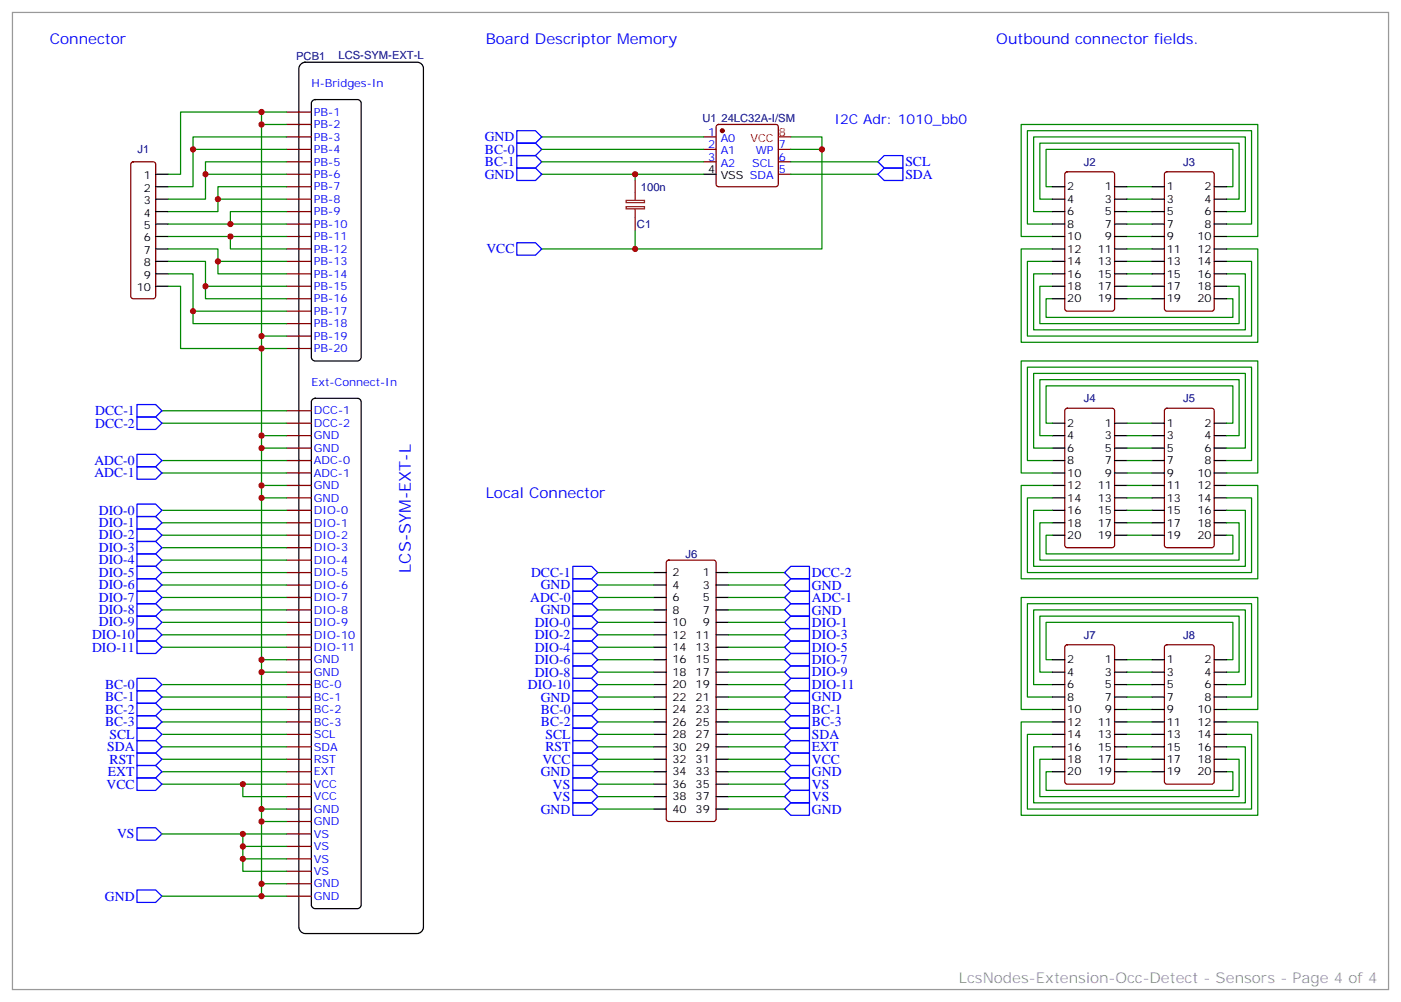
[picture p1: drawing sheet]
<svg xmlns="http://www.w3.org/2000/svg" width="397mm" height="284mm" viewBox="0 0 397 284" stroke-linecap="round" stroke-linejoin="round" font-family="sans-serif">
<path d="M199.3 38.8h3.5M203.1 35.5l.5-.2h16.2l.5 .2 .2 .5v16.2l-.2 .5-.5 .2h-16.2l-.5-.2-.3-.5v-16.2zM199.3 42.3h3.5M199.3 45.9h3.5M220.5 42.3h3.5M220.5 45.9h3.5M220.5 49.4h3.5" fill="none" stroke="#870000" stroke-width=".35"/>
<circle cx="204.6" cy="37" r=".53" fill="#870000" stroke="#870000" stroke-width=".35"/>
<path d="M199.3 49.4h3.5" fill="none" stroke="#000" stroke-width=".35"/>
<path d="M220.5 38.8h3.5" fill="none" stroke="#f00" stroke-width=".35"/>
<path d="M153.5 38.8h45.8M224 38.8h8.8v3.5M153.5 49.4h45.8M153.5 45.9h45.8M153.5 42.3h45.8M179.9 49.4v1.8M224 42.3h8.8v28.3h-79.3M224 49.4h24.7M224 45.9h24.7M179.9 65.3v5.3" fill="none" stroke="#008700" stroke-width=".35"/>
<path d="M146.4 37h5.3l1.8 1.8-1.8 1.8h-5.3zM146.4 47.6h5.3l1.8 1.8-1.8 1.8h-5.3zM146.4 44.1h5.3l1.8 1.8-1.8 1.7h-5.3zM146.4 40.6h5.3l1.8 1.7-1.8 1.8h-5.3zM248.7 45.9l1.8-1.8h5.3v3.5h-5.3zM248.7 49.4l1.8-1.8h5.3v3.6h-5.3zM146.4 68.8h5.3l1.8 1.8-1.8 1.7h-5.3z" fill="none" stroke="#00f" stroke-width=".35"/>
<path d="M177.4 58.6h5.2v.6h-5.2zM177.4 56.8h5.2v.6h-5.2zM179.9 51.2v5.6M179.9 59.3v6" fill="none" stroke="#8c2424" stroke-width=".35"/>
<path d="M85.3 18.2l1.1-.6h31.8a1.76 1.76 0 0 1 1.7 1.8v243.4a1.89 1.89 0 0 1-1.7 1.8h-31.8a1.89 1.89 0 0 1-1.7-1.8v-243.4z" fill="#fff" stroke="#000" stroke-width=".35"/>
<g fill="none" stroke="#000" stroke-width=".35">
<path d="M88.4 28.7l.9-.5h11.9l.7 .2 .4 .5v72.3l-.2 .7-.9 .4h-11.9l-.7-.2-.4-.9v-71.9zM44.1 49.4h3.5M44.1 52.9h3.5M44.1 56.4h3.5M44.1 60h3.5M298.1 52.9h3.5M298.1 56.4h3.5M298.1 60h3.5M315.7 52.9h3.6M315.7 56.4h3.6M315.7 60h3.6M326.3 52.9h3.5"/>
<path d="M326.3 56.4h3.5M326.3 60h3.5M344 52.9h3.5M344 56.4h3.5M344 60h3.5M44.1 63.5h3.5M44.1 67h3.5M44.1 70.6h3.5M44.1 74.1h3.5M44.1 77.6h3.5M298.1 63.5h3.5M298.1 67h3.5"/>
<path d="M298.1 70.6h3.5M298.1 74.1h3.5M298.1 77.6h3.5M315.7 63.5h3.6M315.7 67h3.6M315.7 70.6h3.6M315.7 74.1h3.6M315.7 77.6h3.6M326.3 63.5h3.5M326.3 67h3.5M326.3 70.6h3.5M326.3 74.1h3.5"/>
<path d="M326.3 77.6h3.5M344 63.5h3.5M344 67h3.5M344 70.6h3.5M344 74.1h3.5M344 77.6h3.5M44.1 81.1h3.5M298.1 81.1h3.5M298.1 84.7h3.5M315.7 81.1h3.6M315.7 84.7h3.6M326.3 81.1h3.5"/>
<path d="M326.3 84.7h3.5M344 81.1h3.5M344 84.7h3.5M88.4 113.3l.9-.4h11.9l.7 .2 .4 .8v142.6l-.2 .6-.9 .4h-11.9l-.7-.2-.4-.8v-142.6zM298.1 119.9h3.5M315.7 119.9h3.6M326.3 119.9h3.5M344 119.9h3.5M298.1 123.5h3.5M298.1 127h3.5M298.1 130.5h3.5M298.1 134.1h3.5"/>
<path d="M298.1 137.6h3.5M315.7 123.5h3.6M315.7 127h3.6M315.7 130.5h3.6M315.7 134.1h3.6M315.7 137.6h3.6M326.3 123.5h3.5M326.3 127h3.5M326.3 130.5h3.5M326.3 134.1h3.5M326.3 137.6h3.5M344 123.5h3.5"/>
<path d="M344 127h3.5M344 130.5h3.5M344 134.1h3.5M344 137.6h3.5M298.1 141.1h3.5M298.1 144.6h3.5M298.1 148.2h3.5M298.1 151.7h3.5M315.7 141.1h3.6M315.7 144.6h3.6M315.7 148.2h3.6M315.7 151.7h3.6"/>
<path d="M326.3 141.1h3.5M326.3 144.6h3.5M326.3 148.2h3.5M326.3 151.7h3.5M344 141.1h3.5M344 144.6h3.5M344 148.2h3.5M344 151.7h3.5M185.2 162.3h3.5M185.2 165.8h3.5M185.2 169.3h3.5M185.2 172.9h3.5"/>
<path d="M185.2 176.4h3.5M185.2 179.9h3.5M202.8 162.3h3.6M202.8 165.8h3.6M202.8 169.3h3.6M202.8 172.9h3.6M202.8 176.4h3.6M202.8 179.9h3.6M185.2 183.4h3.5M185.2 187h3.5M185.2 190.5h3.5M185.2 194h3.5"/>
<path d="M185.2 197.6h3.5M202.8 183.4h3.6M202.8 187h3.6M202.8 190.5h3.6M202.8 194h3.6M202.8 197.6h3.6M298.1 187h3.5M298.1 190.5h3.5M298.1 194h3.5M298.1 197.6h3.5M315.7 187h3.6M315.7 190.5h3.6"/>
<path d="M315.7 194h3.6M315.7 197.6h3.6M326.3 187h3.5M326.3 190.5h3.5M326.3 194h3.5M326.3 197.6h3.5M344 187h3.5M344 190.5h3.5M344 194h3.5M344 197.6h3.5M185.2 201.1h3.5M185.2 204.6h3.5"/>
<path d="M185.2 208.1h3.5M185.2 211.7h3.5M185.2 215.2h3.5M185.2 218.7h3.5M202.8 201.1h3.6M202.8 204.6h3.6M202.8 208.1h3.6M202.8 211.7h3.6M202.8 215.2h3.6M202.8 218.7h3.6M298.1 201.1h3.5M298.1 204.6h3.5"/>
<path d="M298.1 208.1h3.5M298.1 211.7h3.5M298.1 215.2h3.5M298.1 218.7h3.5M315.7 201.1h3.6M315.7 204.6h3.6M315.7 208.1h3.6M315.7 211.7h3.6M315.7 215.2h3.6M315.7 218.7h3.6M326.3 201.1h3.5M326.3 204.6h3.5"/>
<path d="M326.3 208.1h3.5M326.3 211.7h3.5M326.3 215.2h3.5M326.3 218.7h3.5M344 201.1h3.5M344 204.6h3.5M344 208.1h3.5M344 211.7h3.5M344 215.2h3.5M344 218.7h3.5M185.2 222.2h3.5M185.2 225.8h3.5"/>
<path d="M185.2 229.3h3.5M202.8 222.2h3.6M202.8 225.8h3.6M202.8 229.3h3.6"/>
</g>
<g fill="none" stroke="#870000" stroke-width=".35">
<path d="M81.1 31.8h7.1M81.1 35.3h7.1M81.1 38.8h7.1M37.3 46.1l.4-.2h5.7l.5 .2 .2 .5v37.4l-.2 .5-.5 .2h-5.7l-.5-.3-.2-.4v-37.4zM81.1 60h7.1M81.1 42.3h7.1M81.1 45.9h7.1M81.1 49.4h7.1M81.1 52.9h7.1M81.1 56.4h7.1M301.9 48.9l.4-.2h12.7l.7 .4v38.4l-.4 .6-13 .1-.6-.5-.1-38.3zM330.1 48.9l.5-.2h12.7l.6 .4 .1 38.4-.5 .6-12.9 .1-.7-.5-.1-38.3z"/>
<path d="M81.1 77.6h7.1M81.1 74.1h7.1M81.1 70.6h7.1M81.1 67h7.1M81.1 63.5h7.1M81.1 98.8h7.1M81.1 95.2h7.1M81.1 88.2h7.1M81.1 91.7h7.1M81.1 84.7h7.1M81.1 81.1h7.1M81.1 119.9h7.1"/>
<path d="M81.1 116.4h7.1M301.9 115.9l.4-.2h12.7l.7 .4v38.4l-.4 .7h-13l-.6-.4-.1-38.4zM330.1 115.9l.5-.2h12.7l.6 .4 .1 38.4-.5 .7h-12.9l-.7-.4-.1-38.4zM81.1 137.6h7.1M81.1 134.1h7.1M81.1 130.5h7.1M81.1 127h7.1M81.1 123.5h7.1M81.1 158.8h7.1M81.1 155.2h7.1M81.1 151.7h7.1M81.1 148.2h7.1"/>
<path d="M81.1 144.6h7.1M81.1 141.1h7.1M189 159l.4-.2h12.7l.5 .2 .2 .5v72.6l-.2 .5-.5 .2h-12.7l-.5-.2-.2-.5v-72.6zM81.1 179.9h7.1M81.1 176.4h7.1M81.1 172.9h7.1M81.1 169.3h7.1M81.1 165.8h7.1M81.1 162.3h7.1M81.1 197.6h7.1M81.1 194h7.1M81.1 190.5h7.1"/>
<path d="M81.1 187h7.1M81.1 183.4h7.1M301.9 182.9l.4-.2h12.7l.7 .5v38.3l-.4 .7h-13l-.6-.4-.1-38.4zM330.1 182.9l.5-.2h12.7l.6 .5 .1 38.3-.5 .7h-12.9l-.7-.4-.1-38.4zM81.1 218.7h7.1M81.1 215.2h7.1M81.1 211.7h7.1M81.1 208.1h7.1M81.1 204.6h7.1M81.1 201.1h7.1M81.1 239.9h7.1M81.1 236.4h7.1"/>
<path d="M81.1 232.8h7.1M81.1 229.3h7.1M81.1 225.8h7.1M81.1 222.2h7.1M81.1 254h7.1M81.1 250.5h7.1M81.1 246.9h7.1M81.1 243.4h7.1"/>
</g>
<g fill="none" stroke="#008700" stroke-width=".35">
<path d="M74.1 31.8h-22.9v17.6h-3.6M74.1 35.3h7M81.1 31.8h-7v222.2M81.1 38.8h-26.4v14.1h-7.1M54.7 42.3h26.4M58.2 49.4h22.9M61.7 56.4h19.4M81.1 45.9h-22.9v10.5h-10.6M81.1 52.9h-19.4v7.1h-14.1M81.1 60h-15.8v3.5h-17.7M298.1 60h-5.3v-21.2h60v21.2h-5.3M298.1 56.4h-3.5v-15.8h56.4v15.8h-3.5"/>
<path d="M298.1 52.9h-1.8v-10.6h52.9v10.6h-1.7M319.3 56.4h7M319.3 60h7M319.3 52.9h7M47.6 70.6h14.1v3.5h19.4M47.6 74.1h10.6v7h22.9M47.6 77.6h7.1v10.6h26.4M47.6 67h33.5M61.7 74.1v3.5h19.4M65.3 67v3.6h15.8M65.3 63.5h15.8M298.1 77.6h-5.3v15.9h60v-15.9h-5.3"/>
<path d="M298.1 74.1h-7.1v21.1h63.5v-21.1h-7M298.1 70.6h-8.8v26.4h67v-26.4h-8.8M298.1 67h-8.8v-31.7h67v31.7h-8.8M298.1 63.5h-7.1v-26.5h63.5v26.5h-7M319.3 63.5h7M319.3 67h7M319.3 77.6h7M319.3 74.1h7M319.3 70.6h7M47.6 81.1h3.6v17.7h29.9M54.7 88.2v3.5h26.4M58.2 81.1v3.6h22.9"/>
<path d="M74.1 95.2h7M298.1 84.7h-1.8v5.3h52.9v-5.3h-1.7M298.1 81.1h-3.5v10.6h56.4v-10.6h-3.5M319.3 84.7h7M319.3 81.1h7M45.9 116.4h35.2M45.9 119.9h35.2M298.1 119.9h-1.8v-10.5h52.9v10.5h-1.7M319.3 119.9h7M45.9 130.5h35.2M45.9 134.1h35.2M74.1 123.5h7"/>
<path d="M74.1 127h7M74.1 137.6h7M298.1 123.5h-3.5v-15.9h56.4v15.9h-3.5M298.1 127h-5.3v-21.2h60v21.2h-5.3M298.1 130.5h-7.1v-26.4h63.5v26.4h-7M298.1 134.1h-8.8v-31.8h67v31.8h-8.8M298.1 137.6h-8.8v26.4h67v-26.4h-8.8M319.3 123.5h7M319.3 127h7M319.3 130.5h7M319.3 134.1h7M319.3 137.6h7"/>
<path d="M45.9 155.2h35.2M45.9 151.7h35.2M45.9 148.2h35.2M45.9 144.6h35.2M45.9 158.8h35.2M74.1 141.1h7M298.1 141.1h-7.1v21.2h63.5v-21.2h-7M298.1 144.6h-5.3v15.9h60v-15.9h-5.3M298.1 148.2h-3.5v10.6h56.4v-10.6h-3.5M298.1 151.7h-1.8v5.3h52.9v-5.3h-1.7M319.3 151.7h7M319.3 148.2h7"/>
<path d="M319.3 144.6h7M319.3 141.1h7M45.9 162.3h35.2M45.9 165.8h35.2M45.9 169.3h35.2M45.9 172.9h35.2M45.9 176.4h35.2M45.9 179.9h35.2M169.3 162.3h15.9M169.3 165.8h15.9M169.3 169.3h15.9M169.3 172.9h15.9"/>
<path d="M169.3 176.4h15.9M169.3 179.9h15.9M206.4 162.3h15.8M206.4 165.8h15.8M206.4 169.3h15.8M206.4 172.9h15.8M206.4 176.4h15.8M206.4 179.9h15.8M45.9 183.4h35.2M45.9 194h35.2M45.9 197.6h35.2M74.1 187h7"/>
<path d="M74.1 190.5h7M169.3 183.4h15.9M169.3 194h15.9M169.3 197.6h15.9M169.3 187h15.9M169.3 190.5h15.9M206.4 183.4h15.8M206.4 194h15.8M206.4 197.6h15.8M206.4 187h15.8M206.4 190.5h15.8M298.1 197.6h-7.1v-26.5h63.5v26.5h-7"/>
<path d="M298.1 194h-5.3v-21.1h60v21.1h-5.3M298.1 190.5h-3.5v-15.9h56.4v15.9h-3.5M298.1 187h-1.8v-10.6h52.9v10.6h-1.7M319.3 194h7M319.3 197.6h7M319.3 187h7M319.3 190.5h7M45.9 201.1h35.2M45.9 204.6h35.2M45.9 208.1h35.2M45.9 211.7h35.2M45.9 215.2h35.2"/>
<path d="M45.9 218.7h35.2M169.3 201.1h15.9M169.3 204.6h15.9M169.3 208.1h15.9M169.3 211.7h15.9M169.3 215.2h15.9M169.3 218.7h15.9M206.4 201.1h15.8M206.4 204.6h15.8M206.4 208.1h15.8M206.4 211.7h15.8M206.4 215.2h15.8"/>
<path d="M206.4 218.7h15.8M298.1 218.7h-1.8v5.3h52.9v-5.3h-1.7M298.1 215.2h-3.5v10.6h56.4v-10.6h-3.5M298.1 211.7h-5.3v15.8h60v-15.8h-5.3M298.1 208.1h-7.1v21.2h63.5v-21.2h-7M298.1 204.6h-8.8v26.5h67v-26.5h-8.8M298.1 201.1h-8.8v-31.8h67v31.8h-8.8M319.3 201.1h7M319.3 204.6h7M319.3 208.1h7M319.3 211.7h7M319.3 215.2h7"/>
<path d="M319.3 218.7h7M45.9 222.2h35.2M45.9 236.4h35.2M68.8 236.4v10.5h12.3M68.8 222.2v3.6h12.3M68.8 239.9h12.3M74.1 229.3h7M74.1 232.8h7M169.3 222.2h15.9M169.3 229.3h15.9M169.3 225.8h15.9M206.4 222.2h15.8"/>
<path d="M206.4 229.3h15.8M206.4 225.8h15.8M45.9 254h35.2M68.8 243.4h12.3M74.1 250.5h7"/>
</g>
<g fill="none" stroke="#00f" stroke-width=".35">
<path d="M38.8 114.7h5.3l1.8 1.7-1.8 1.8h-5.3zM38.8 118.2h5.3l1.8 1.7-1.8 1.8h-5.3zM38.8 128.8h5.3l1.8 1.7-1.8 1.8h-5.3zM38.8 132.3h5.3l1.8 1.8-1.8 1.7h-5.3zM38.8 142.9h5.3l1.8 1.7-1.8 1.8h-5.3zM38.8 146.4h5.3l1.8 1.8-1.8 1.7h-5.3zM38.8 149.9h5.3l1.8 1.8-1.8 1.8h-5.3zM38.8 153.5h5.3l1.8 1.7-1.8 1.8h-5.3zM38.8 157h5.3l1.8 1.8-1.8 1.7h-5.3zM38.8 160.5h5.3l1.8 1.8-1.8 1.7h-5.3zM38.8 164h5.3l1.8 1.8-1.8 1.8h-5.3zM38.8 167.6h5.3l1.8 1.7-1.8 1.8h-5.3z"/>
<path d="M38.8 171.1h5.3l1.8 1.8-1.8 1.7h-5.3zM38.8 174.6h5.3l1.8 1.8-1.8 1.8h-5.3zM38.8 178.2h5.3l1.8 1.7-1.8 1.8h-5.3zM162.3 160.5h5.3l1.7 1.8-1.7 1.7h-5.3zM162.3 164h5.3l1.7 1.8-1.7 1.8h-5.3zM162.3 167.6h5.3l1.7 1.7-1.7 1.8h-5.3zM162.3 171.1h5.3l1.7 1.8-1.7 1.7h-5.3zM162.3 174.6h5.3l1.7 1.8-1.7 1.8h-5.3zM162.3 178.2h5.3l1.7 1.7-1.7 1.8h-5.3zM222.2 162.3l1.8-1.8h5.3v3.5h-5.3zM222.2 165.8l1.8-1.8h5.3v3.6h-5.3zM222.2 169.3l1.8-1.7h5.3v3.5h-5.3z"/>
<path d="M222.2 172.9l1.8-1.8h5.3v3.5h-5.3zM222.2 176.4l1.8-1.8h5.3v3.6h-5.3zM222.2 179.9l1.8-1.7h5.3v3.5h-5.3zM38.8 181.7h5.3l1.8 1.7-1.8 1.8h-5.3zM38.8 192.3h5.3l1.8 1.7-1.8 1.8h-5.3zM38.8 195.8h5.3l1.8 1.8-1.8 1.7h-5.3zM38.8 199.3h5.3l1.8 1.8-1.8 1.7h-5.3zM162.3 181.7h5.3l1.7 1.7-1.7 1.8h-5.3zM162.3 185.2h5.3l1.7 1.8-1.7 1.7h-5.3zM162.3 188.7h5.3l1.7 1.8-1.7 1.8h-5.3zM162.3 192.3h5.3l1.7 1.7-1.7 1.8h-5.3zM162.3 195.8h5.3l1.7 1.8-1.7 1.7h-5.3z"/>
<path d="M162.3 199.3h5.3l1.7 1.8-1.7 1.7h-5.3zM222.2 183.4l1.8-1.7h5.3v3.5h-5.3zM222.2 187l1.8-1.8h5.3v3.5h-5.3zM222.2 194l1.8-1.7h5.3v3.5h-5.3zM224 188.7h5.3v3.6h-5.3l-1.8-1.8zM224 195.8h5.3v3.5h-5.3l-1.8-1.7zM38.8 217h5.3l1.8 1.7-1.8 1.8h-5.3zM38.8 213.4h5.3l1.8 1.8-1.8 1.8h-5.3zM38.8 209.9h5.3l1.8 1.8-1.8 1.7h-5.3zM38.8 206.4h5.3l1.8 1.7-1.8 1.8h-5.3zM38.8 202.8h5.3l1.8 1.8-1.8 1.8h-5.3zM162.3 202.8h5.3l1.7 1.8-1.7 1.8h-5.3z"/>
<path d="M162.3 206.4h5.3l1.7 1.7-1.7 1.8h-5.3zM162.3 209.9h5.3l1.7 1.8-1.7 1.7h-5.3zM162.3 213.4h5.3l1.7 1.8-1.7 1.8h-5.3zM162.3 217h5.3l1.7 1.7-1.7 1.8h-5.3zM222.2 201.1l1.8-1.8h5.3v3.5h-5.3zM222.2 204.6l1.8-1.8h5.3v3.6h-5.3zM222.2 208.1l1.8-1.7h5.3v3.5h-5.3zM222.2 211.7l1.8-1.8h5.3v3.5h-5.3zM222.2 215.2l1.8-1.8h5.3v3.6h-5.3zM222.2 218.7l1.8-1.7h5.3v3.5h-5.3zM38.8 220.5h5.3l1.8 1.7-1.8 1.8h-5.3zM38.8 234.6h5.3l1.8 1.8-1.8 1.7h-5.3z"/>
<path d="M162.3 220.5h5.3l1.7 1.7-1.7 1.8h-5.3zM162.3 224h5.3l1.7 1.8-1.7 1.7h-5.3zM162.3 227.5h5.3l1.7 1.8-1.7 1.8h-5.3zM222.2 222.2l1.8-1.7h5.3v3.5h-5.3zM222.2 225.8l1.8-1.8h5.3v3.5h-5.3zM224 227.5h5.3v3.6h-5.3l-1.8-1.8zM38.8 252.2h5.3l1.8 1.8-1.8 1.8h-5.3z"/>
</g>
<path d="M3.5 3.5h389.8v277h-389.8z" fill="none" stroke="#999" stroke-width=".35"/>
<g fill="#c00">
<circle cx="232.8" cy="42.3" r=".88"/>
<circle cx="179.9" cy="70.6" r=".88"/>
<circle cx="179.9" cy="49.4" r=".88"/>
<circle cx="74.1" cy="254" r=".88"/>
<circle cx="68.8" cy="236.4" r=".88"/>
<circle cx="68.8" cy="239.9" r=".88"/>
<circle cx="68.8" cy="243.4" r=".88"/>
<circle cx="68.8" cy="222.2" r=".88"/>
<circle cx="74.1" cy="31.7" r=".88"/>
<circle cx="74.1" cy="250.5" r=".88"/>
<circle cx="74.1" cy="232.8" r=".88"/>
<circle cx="74.1" cy="229.3" r=".88"/>
<circle cx="74.1" cy="190.5" r=".88"/>
<circle cx="74.1" cy="187" r=".88"/>
<circle cx="74.1" cy="141.1" r=".88"/>
<circle cx="74.1" cy="137.6" r=".88"/>
<circle cx="74.1" cy="98.8" r=".88"/>
<circle cx="74.1" cy="95.2" r=".88"/>
<circle cx="74.1" cy="35.3" r=".88"/>
<circle cx="74.1" cy="127" r=".88"/>
<circle cx="74.1" cy="123.5" r=".88"/>
<circle cx="54.7" cy="42.3" r=".88"/>
<circle cx="65.3" cy="63.5" r=".88"/>
<circle cx="61.7" cy="56.4" r=".88"/>
<circle cx="58.2" cy="49.4" r=".88"/>
<circle cx="65.3" cy="67" r=".88"/>
<circle cx="61.7" cy="74.1" r=".88"/>
<circle cx="58.2" cy="81.1" r=".88"/>
<circle cx="54.7" cy="88.2" r=".88"/>
</g>
<text font-size="4.6" fill="#00f" x="116.4" y="162.3" transform="rotate(-90 116.4 162.3)">LCS-SYM-EXT-L</text>
<g font-size="4.2" fill="#00f">
<text x="14.1" y="12.3">Connector</text>
<text x="137.6" y="12.3">Board Descriptor Memory</text>
<text x="282.2" y="12.3">Outbound connector fields.</text>
<text x="137.6" y="141.1">Local Connector</text>
</g>
<text font-size="4.2" fill="#999" x="271.6" y="278.7">LcsNodes-Extension-Occ-Detect - Sensors - Page 4 of 4</text>
<g font-size="3.9" fill="#00f">
<text x="236.4" y="35.3">I2C Adr: 1010_bb0</text>
<text x="137.3" y="40.1">GND</text>
<text x="137.4" y="47.1">BC-1</text>
<text x="137.4" y="43.6">BC-0</text>
<text x="256.5" y="47.1">SCL</text>
<text x="137.3" y="50.6">GND</text>
<text x="256.5" y="50.6">SDA</text>
<text x="137.8" y="71.8">VCC</text>
<text x="27" y="117.7">DCC-1</text>
<text x="27" y="121.2">DCC-2</text>
<text x="26.7" y="131.8">ADC-0</text>
<text x="26.7" y="135.3">ADC-1</text>
<text x="28" y="145.9">DIO-0</text>
<text x="28" y="149.3">DIO-1</text>
<text x="28" y="152.9">DIO-2</text>
<text x="28" y="156.4">DIO-3</text>
<text x="28" y="159.9">DIO-4</text>
<text x="28" y="163.4">DIO-5</text>
<text x="28" y="167">DIO-6</text>
<text x="150.4" y="163.5">DCC-1</text>
<text x="153.2" y="167.1">GND</text>
<text x="230" y="163.6">DCC-2</text>
<text x="230" y="167.1">GND</text>
<text x="28" y="170.5">DIO-7</text>
<text x="150.2" y="170.6">ADC-0</text>
<text x="230" y="170.7">ADC-1</text>
<text x="28" y="174">DIO-8</text>
<text x="28" y="177.6">DIO-9</text>
<text x="151.5" y="177.7">DIO-0</text>
<text x="153.2" y="174.1">GND</text>
<text x="230" y="174.2">GND</text>
<text x="230" y="177.6">DIO-1</text>
<text x="26.1" y="181.1">DIO-10</text>
<text x="26.1" y="184.7">DIO-11</text>
<text x="151.5" y="181.2">DIO-2</text>
<text x="151.5" y="184.7">DIO-4</text>
<text x="230" y="181.1">DIO-3</text>
<text x="230" y="184.7">DIO-5</text>
<text x="151.5" y="188.2">DIO-6</text>
<text x="151.5" y="191.8">DIO-8</text>
<text x="230" y="188.2">DIO-7</text>
<text x="230" y="191.7">DIO-9</text>
<text x="29.8" y="195.3">BC-0</text>
<text x="149.5" y="195.3">DIO-10</text>
<text x="230" y="195.2">DIO-11</text>
<text x="29.8" y="198.7">BC-1</text>
<text x="29.8" y="202.2">BC-2</text>
<text x="153.2" y="198.8">GND</text>
<text x="153.2" y="202.4">BC-0</text>
<text x="230" y="198.8">GND</text>
<text x="230" y="202.3">BC-1</text>
<text x="29.8" y="205.8">BC-3</text>
<text x="31" y="209.4">SCL</text>
<text x="153.2" y="205.9">BC-2</text>
<text x="154.5" y="209.4">SCL</text>
<text x="230" y="205.8">BC-3</text>
<text x="230" y="209.4">SDA</text>
<text x="30.4" y="212.9">SDA</text>
<text x="154.5" y="212.9">RST</text>
<text x="230" y="212.9">EXT</text>
<text x="30.6" y="220">EXT</text>
<text x="31" y="216.5">RST</text>
<text x="153.2" y="220">GND</text>
<text x="153.7" y="216.5">VCC</text>
<text x="230" y="216.4">VCC</text>
<text x="230" y="219.9">GND</text>
<text x="30.2" y="223.5">VCC</text>
<text x="156.6" y="223.5">VS</text>
<text x="156.6" y="227">VS</text>
<text x="230" y="223.6">VS</text>
<text x="230" y="227.1">VS</text>
<text x="153.2" y="230.6">GND</text>
<text x="230" y="230.7">GND</text>
<text x="33.2" y="237.6">VS</text>
<text x="29.7" y="255.3">GND</text>
</g>
<g font-size="3.2" fill="#000080">
<text x="83.9" y="17.1">PCB1</text>
<text x="95.9" y="16.6">LCS-SYM-EXT-L</text>
<text x="199" y="34.6">U1</text>
<text x="204.4" y="34.6">24LC32A-I/SM</text>
<text x="39" y="43.5">J1</text>
<text x="307.1" y="47">J2</text>
<text x="335.2" y="47">J3</text>
<text x="181.6" y="54.1">100n</text>
<text x="180.4" y="64.6">C1</text>
<text x="307.1" y="114">J4</text>
<text x="335.2" y="114">J5</text>
<text x="194.2" y="158.1">J6</text>
<text x="307.1" y="181.1">J7</text>
<text x="335.2" y="181.1">J8</text>
</g>
<g font-size="3.2" fill="#00f">
<text x="88.2" y="24.7">H-Bridges-In</text>
<text x="88.9" y="32.8">PB-1</text>
<text x="88.9" y="36.3">PB-2</text>
<text x="88.9" y="39.9">PB-3</text>
<text x="200.7" y="38.5">1</text>
<text x="200.7" y="42">2</text>
<text x="204.2" y="40.2">A0</text>
<text x="220.7" y="42">7</text>
<text x="88.9" y="43.4">PB-4</text>
<text x="88.9" y="46.9">PB-5</text>
<text x="200.7" y="45.5">3</text>
<text x="204.2" y="43.7">A1</text>
<text x="204.2" y="47.3">A2</text>
<text x="213" y="47.3">SCL</text>
<text x="214.1" y="43.7">WP</text>
<text x="220.7" y="45.5">6</text>
<text x="88.9" y="50.4">PB-6</text>
<text x="88.9" y="54">PB-7</text>
<text x="220.7" y="49">5</text>
<text x="88.9" y="57.5">PB-8</text>
<text x="88.9" y="64.6">PB-10</text>
<text x="88.9" y="61">PB-9</text>
<text x="88.9" y="71.6">PB-12</text>
<text x="88.9" y="68.1">PB-11</text>
<text x="88.9" y="75.1">PB-13</text>
<text x="88.9" y="82.2">PB-15</text>
<text x="88.9" y="78.7">PB-14</text>
<text x="88.9" y="89.3">PB-17</text>
<text x="88.9" y="85.7">PB-16</text>
<text x="88.9" y="92.8">PB-18</text>
<text x="88.9" y="99.8">PB-20</text>
<text x="88.9" y="96.3">PB-19</text>
<text x="88.2" y="109.4">Ext-Connect-In</text>
<text x="88.9" y="117.5">DCC-1</text>
<text x="88.9" y="124.5">GND</text>
<text x="88.9" y="121">DCC-2</text>
<text x="88.9" y="131.6">ADC-0</text>
<text x="88.9" y="128.1">GND</text>
<text x="88.9" y="135.1">ADC-1</text>
<text x="88.9" y="142.2">GND</text>
<text x="88.9" y="138.6">GND</text>
<text x="88.9" y="149.2">DIO-1</text>
<text x="88.9" y="145.7">DIO-0</text>
<text x="88.9" y="152.8">DIO-2</text>
<text x="88.9" y="159.8">DIO-4</text>
<text x="88.9" y="156.3">DIO-3</text>
<text x="88.9" y="166.9">DIO-6</text>
<text x="88.9" y="163.3">DIO-5</text>
<text x="88.9" y="173.9">DIO-8</text>
<text x="88.9" y="170.4">DIO-7</text>
<text x="88.9" y="177.4">DIO-9</text>
<text x="88.9" y="184.5">DIO-11</text>
<text x="88.9" y="181">DIO-10</text>
<text x="88.9" y="191.6">GND</text>
<text x="88.9" y="188">GND</text>
<text x="88.9" y="195.1">BC-0</text>
<text x="88.9" y="202.1">BC-2</text>
<text x="88.9" y="198.6">BC-1</text>
<text x="88.9" y="209.2">SCL</text>
<text x="88.9" y="205.7">BC-3</text>
<text x="88.9" y="212.7">SDA</text>
<text x="88.9" y="219.8">EXT</text>
<text x="88.9" y="216.3">RST</text>
<text x="88.9" y="226.8">VCC</text>
<text x="88.9" y="223.3">VCC</text>
<text x="88.9" y="233.9">GND</text>
<text x="88.9" y="230.4">GND</text>
<text x="88.9" y="237.4">VS</text>
<text x="88.9" y="244.5">VS</text>
<text x="88.9" y="240.9">VS</text>
<text x="88.9" y="251.5">GND</text>
<text x="88.9" y="248">VS</text>
<text x="88.9" y="255.1">GND</text>
</g>
<g font-size="3.2" fill="#f00">
<text x="212.6" y="40.2">VCC</text>
<text x="220.7" y="38.5">8</text>
</g>
<g font-size="3.2">
<text x="40.8" y="50.8">1</text>
<text x="200.7" y="49">4</text>
<text x="204.2" y="50.8">VSS SDA</text>
<text x="302.3" y="54">2</text>
<text x="313" y="54">1</text>
<text x="330.6" y="54">1</text>
<text x="341.2" y="54">2</text>
<text x="40.8" y="54.3">2</text>
<text x="40.8" y="57.9">3</text>
<text x="302.3" y="57.5">4</text>
<text x="313" y="57.5">3</text>
<text x="330.6" y="57.5">3</text>
<text x="341.2" y="57.5">4</text>
<text x="40.8" y="61.4">4</text>
<text x="40.8" y="64.9">5</text>
<text x="302.3" y="61">6</text>
<text x="302.3" y="64.6">8</text>
<text x="313" y="61">5</text>
<text x="313" y="64.6">7</text>
<text x="330.6" y="61">5</text>
<text x="330.6" y="64.6">7</text>
<text x="341.2" y="61">6</text>
<text x="341.2" y="64.6">8</text>
<text x="40.8" y="68.4">6</text>
<text x="40.8" y="72">7</text>
<text x="302.3" y="68.1">10</text>
<text x="302.3" y="71.6">12</text>
<text x="311" y="71.6">11</text>
<text x="313" y="68.1">9</text>
<text x="330.6" y="68.1">9</text>
<text x="330.6" y="71.6">11</text>
<text x="339.2" y="68.1">10</text>
<text x="339.2" y="71.6">12</text>
<text x="40.8" y="75.5">8</text>
<text x="302.3" y="75.1">14</text>
<text x="311" y="75.1">13</text>
<text x="330.6" y="75.1">13</text>
<text x="339.2" y="75.1">14</text>
<text x="38.8" y="82.5">10</text>
<text x="40.8" y="79">9</text>
<text x="302.3" y="78.7">16</text>
<text x="302.3" y="82.2">18</text>
<text x="311" y="78.7">15</text>
<text x="311" y="82.2">17</text>
<text x="330.6" y="78.7">15</text>
<text x="330.6" y="82.2">17</text>
<text x="339.2" y="78.7">16</text>
<text x="339.2" y="82.2">18</text>
<text x="302.3" y="85.7">20</text>
<text x="311" y="85.7">19</text>
<text x="330.6" y="85.7">19</text>
<text x="339.2" y="85.7">20</text>
<text x="302.3" y="121">2</text>
<text x="302.3" y="124.5">4</text>
<text x="313" y="121">1</text>
<text x="313" y="124.5">3</text>
<text x="330.6" y="121">1</text>
<text x="330.6" y="124.5">3</text>
<text x="341.2" y="121">2</text>
<text x="341.2" y="124.5">4</text>
<text x="302.3" y="128.1">6</text>
<text x="302.3" y="131.6">8</text>
<text x="313" y="128.1">5</text>
<text x="313" y="131.6">7</text>
<text x="330.6" y="128.1">5</text>
<text x="330.6" y="131.6">7</text>
<text x="341.2" y="128.1">6</text>
<text x="341.2" y="131.6">8</text>
<text x="302.3" y="135.1">10</text>
<text x="313" y="135.1">9</text>
<text x="330.6" y="135.1">9</text>
<text x="339.2" y="135.1">10</text>
<text x="302.3" y="138.6">12</text>
<text x="302.3" y="142.2">14</text>
<text x="311" y="138.6">11</text>
<text x="311" y="142.2">13</text>
<text x="330.6" y="138.6">11</text>
<text x="330.6" y="142.2">13</text>
<text x="339.2" y="138.6">12</text>
<text x="339.2" y="142.2">14</text>
<text x="302.3" y="145.7">16</text>
<text x="302.3" y="149.2">18</text>
<text x="311" y="145.7">15</text>
<text x="311" y="149.2">17</text>
<text x="330.6" y="145.7">15</text>
<text x="330.6" y="149.2">17</text>
<text x="339.2" y="145.7">16</text>
<text x="339.2" y="149.2">18</text>
<text x="302.3" y="152.8">20</text>
<text x="311" y="152.8">19</text>
<text x="330.6" y="152.8">19</text>
<text x="339.2" y="152.8">20</text>
<text x="190.5" y="163.3">2</text>
<text x="190.5" y="166.9">4</text>
<text x="199.1" y="163.3">1</text>
<text x="199.1" y="166.9">3</text>
<text x="190.5" y="170.4">6</text>
<text x="190.5" y="173.9">8</text>
<text x="199.1" y="170.4">5</text>
<text x="199.1" y="173.9">7</text>
<text x="190.5" y="177.4">10</text>
<text x="199.1" y="177.4">9</text>
<text x="190.5" y="181">12</text>
<text x="190.5" y="184.5">14</text>
<text x="197.1" y="181">11</text>
<text x="197.1" y="184.5">13</text>
<text x="190.5" y="188">16</text>
<text x="190.5" y="191.6">18</text>
<text x="197.1" y="188">15</text>
<text x="197.1" y="191.6">17</text>
<text x="302.3" y="188">2</text>
<text x="302.3" y="191.6">4</text>
<text x="313" y="188">1</text>
<text x="313" y="191.6">3</text>
<text x="330.6" y="188">1</text>
<text x="330.6" y="191.6">3</text>
<text x="341.2" y="188">2</text>
<text x="341.2" y="191.6">4</text>
<text x="190.5" y="195.1">20</text>
<text x="197.1" y="195.1">19</text>
<text x="302.3" y="195.1">6</text>
<text x="313" y="195.1">5</text>
<text x="330.6" y="195.1">5</text>
<text x="341.2" y="195.1">6</text>
<text x="190.5" y="198.6">22</text>
<text x="190.5" y="202.1">24</text>
<text x="197.1" y="198.6">21</text>
<text x="197.1" y="202.1">23</text>
<text x="302.3" y="198.6">8</text>
<text x="302.3" y="202.1">10</text>
<text x="313" y="198.6">7</text>
<text x="313" y="202.1">9</text>
<text x="330.6" y="198.6">7</text>
<text x="330.6" y="202.1">9</text>
<text x="339.2" y="202.1">10</text>
<text x="341.2" y="198.6">8</text>
<text x="190.5" y="205.7">26</text>
<text x="190.5" y="209.2">28</text>
<text x="197.1" y="205.7">25</text>
<text x="197.1" y="209.2">27</text>
<text x="302.3" y="205.7">12</text>
<text x="302.3" y="209.2">14</text>
<text x="311" y="205.7">11</text>
<text x="311" y="209.2">13</text>
<text x="330.6" y="205.7">11</text>
<text x="330.6" y="209.2">13</text>
<text x="339.2" y="205.7">12</text>
<text x="339.2" y="209.2">14</text>
<text x="190.5" y="212.7">30</text>
<text x="197.1" y="212.7">29</text>
<text x="302.3" y="212.7">16</text>
<text x="311" y="212.7">15</text>
<text x="330.6" y="212.7">15</text>
<text x="339.2" y="212.7">16</text>
<text x="190.5" y="216.3">32</text>
<text x="190.5" y="219.8">34</text>
<text x="197.1" y="216.3">31</text>
<text x="197.1" y="219.8">33</text>
<text x="302.3" y="216.3">18</text>
<text x="302.3" y="219.8">20</text>
<text x="311" y="216.3">17</text>
<text x="311" y="219.8">19</text>
<text x="330.6" y="216.3">17</text>
<text x="330.6" y="219.8">19</text>
<text x="339.2" y="216.3">18</text>
<text x="339.2" y="219.8">20</text>
<text x="190.5" y="223.3">36</text>
<text x="190.5" y="226.8">38</text>
<text x="197.1" y="223.3">35</text>
<text x="197.1" y="226.8">37</text>
<text x="190.5" y="230.4">40</text>
<text x="197.1" y="230.4">39</text>
</g>
</svg>
